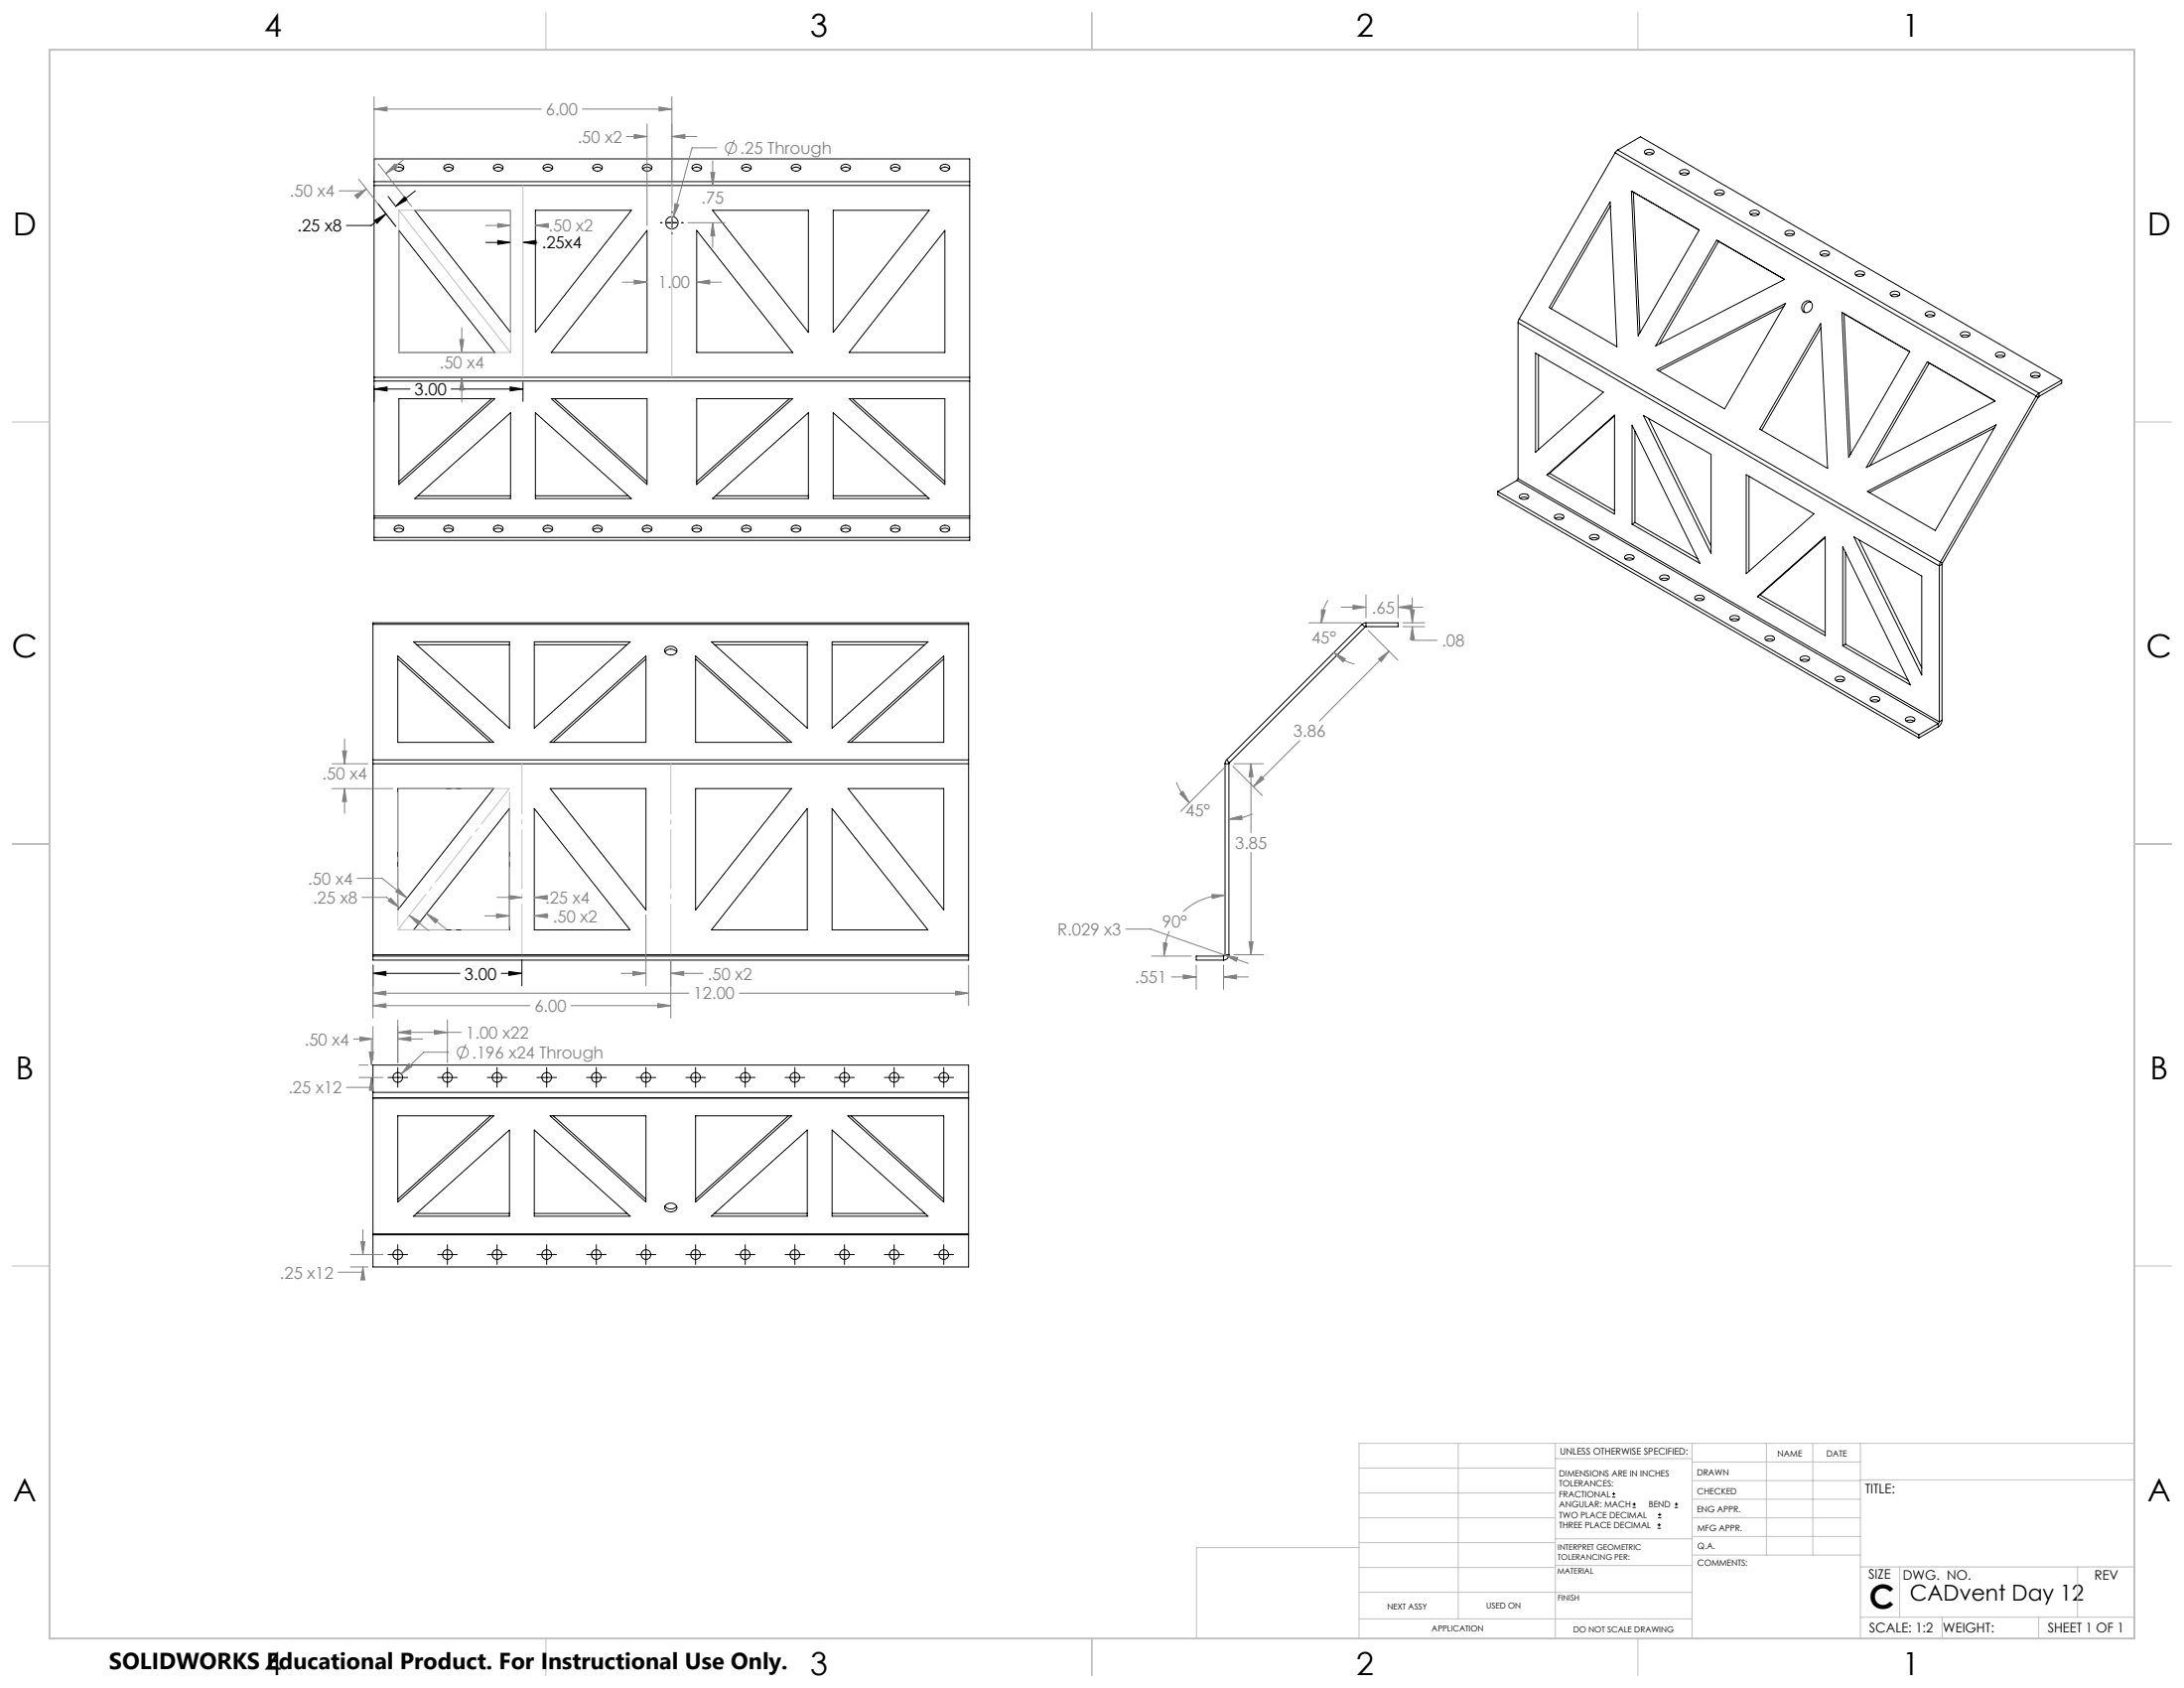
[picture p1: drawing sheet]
<svg xmlns="http://www.w3.org/2000/svg" width="559mm" height="432mm" viewBox="0 0 559 432" stroke-linecap="round" stroke-linejoin="round" font-family="sans-serif">
<g fill="none" stroke="#000" stroke-width=".25">
<path d="M413.2 39.1l-24.5 42.5M413.2 39.1l107.8 62.2M413.9 38.4l-.7 .7M413.9 38.4l107.8 62.2M413.9 38.4l5.8-3.4 107.8 62.2M420.9 38.5a1.49 1.49 0 0 1 2.3 .4 1.47 1.47 0 0 1-2.4 .1zM421 39.3l.7-.3 1.3 .3M95.7 46.5v.9M95.7 46.5v-5.9h152.4v5.9M95.7 47.4v49.1M95.7 47.4h152.4M95.7 46.5h152.4"/>
<path d="M95.8 56.4l2.9-1.7-2.2 2.5zM96.8 52.2l4.5 5.7M98.7 54.7l-3.7 3h-6.4M99.3 50.3l2 2.5M100.9 43.3a1.51 1.51 0 0 1 2.3 0M101.1 42.3a1.28 1.28 0 0 1 1.4-.3 1.28 1.28 0 0 1 .8 1.1 1.36 1.36 0 0 1-1.3 .7 1.36 1.36 0 0 1-1.2-1zM102.1 58.9l24.5 31.3h-24.5zM103.5 50.3l.7 .8-3 1.7zM106.1 53.8h24.5v31.2zM106.3 48.8l-5.1 4M113.6 43.3a1.51 1.51 0 0 1 2.3 0M113.8 42.3a1.28 1.28 0 0 1 1.4-.3 1.28 1.28 0 0 1 .8 1.1 1.36 1.36 0 0 1-1.3 .7 1.36 1.36 0 0 1-1.2-1z"/>
<path d="M126.3 43.3a1.51 1.51 0 0 1 2.3 0M126.5 42.3a1.28 1.28 0 0 1 1.4-.3 1.28 1.28 0 0 1 .8 1.1 1.36 1.36 0 0 1-1.3 .7 1.36 1.36 0 0 1-1.2-1zM137 53.8h24.5l-24.5 31.2zM139 43.3a1.51 1.51 0 0 1 2.3 0M139.2 42.3a1.28 1.28 0 0 1 1.4-.3 1.28 1.28 0 0 1 .8 1.1 1.36 1.36 0 0 1-1.3 .7 1.36 1.36 0 0 1-1.2-1zM151.7 43.3a1.51 1.51 0 0 1 2.3 0M151.9 42.3a1.28 1.28 0 0 1 1.4-.3 1.28 1.28 0 0 1 .8 1.1 1.36 1.36 0 0 1-1.3 .7 1.36 1.36 0 0 1-1.2-1zM164.4 43.3a1.51 1.51 0 0 1 2.3 0M164.6 42.3a1.28 1.28 0 0 1 1.4-.3 1.28 1.28 0 0 1 .8 1.1 1.36 1.36 0 0 1-1.3 .7 1.36 1.36 0 0 1-1.2-1zM165.6 58.9v31.3h-24.6zM169.1 57h.3M170.6 57h2.6"/>
<path d="M171.9 54.1v.3M171.9 55.7v2.5M171.9 59.5v.3M174.4 57h.4M177.1 43.3a1.51 1.51 0 0 1 2.3 0M177.3 42.3a1.28 1.28 0 0 1 1.4-.3 1.28 1.28 0 0 1 .8 1.1 1.36 1.36 0 0 1-1.3 .7 1.36 1.36 0 0 1-1.2-1zM178.3 58.9l24.5 31.3h-24.5zM182.3 53.8h24.5v31.2zM189.8 43.3a1.51 1.51 0 0 1 2.3 0M190 42.3a1.28 1.28 0 0 1 1.4-.3 1.28 1.28 0 0 1 .8 1.1 1.36 1.36 0 0 1-1.3 .7 1.36 1.36 0 0 1-1.2-1zM202.5 43.3a1.51 1.51 0 0 1 2.3 0M202.7 42.3a1.28 1.28 0 0 1 1.4-.3 1.28 1.28 0 0 1 .8 1.1 1.36 1.36 0 0 1-1.3 .7 1.36 1.36 0 0 1-1.2-1z"/>
<path d="M213.2 53.8h24.5l-24.5 31.2zM215.2 43.3a1.51 1.51 0 0 1 2.3 0M215.4 42.3a1.28 1.28 0 0 1 1.4-.3 1.28 1.28 0 0 1 .8 1.1 1.36 1.36 0 0 1-1.3 .7 1.36 1.36 0 0 1-1.2-1zM227.9 43.3a1.51 1.51 0 0 1 2.3 0M228.1 42.3a1.28 1.28 0 0 1 1.4-.3 1.28 1.28 0 0 1 .8 1.1 1.36 1.36 0 0 1-1.3 .7 1.36 1.36 0 0 1-1.2-1zM240.6 43.3a1.51 1.51 0 0 1 2.3 0M240.8 42.3a1.28 1.28 0 0 1 1.4-.3 1.28 1.28 0 0 1 .8 1.1 1.36 1.36 0 0 1-1.3 .7 1.36 1.36 0 0 1-1.2-1zM241.8 58.9v31.3h-24.6zM248.1 46.5v.9M248.1 47.4v49.1M412 51.6l1.7 37.1-17.3-10zM412 52.7l-15.1 26.3"/>
<path d="M417.4 48.9l17.4 9.9-15.7 27.1zM429.9 43.7a1.51 1.51 0 0 1 2.3 .4 1.5 1.5 0 0 1-2.5 .1zM430 44.5l.7-.3 1.3 .3M434.8 58.8l-16.9-9.7 1.7 36M438.9 48.9a1.49 1.49 0 0 1 2.3 .4 1.45 1.45 0 0 1-2.5 .1zM438.9 49.7l.8-.3 1.3 .3M447.9 54.1a1.52 1.52 0 0 1 2.3 .4 1.47 1.47 0 0 1-2.5 0zM447.9 54.9l.8-.3 1.2 .3M456.8 59.3a1.49 1.49 0 0 1 2.3 .4 1.49 1.49 0 0 1-2.4 0zM124.3 62h6.3M127.4 61.5l3.2 .5-3.2 .5zM133.8 62l3.3-.5v1z"/>
<path d="M133.8 62h3.6M439.2 61.5l17.4 10-33 17zM439.2 61.5l.5 .2-15.1 26.3M456.4 78.4l-32 16.5M456.9 60l.8-.2 1.2 .2M461.6 77.3a1.31 1.31 0 0 1 1.9 .1 1.31 1.31 0 0 1-.2 1.9 1.29 1.29 0 0 1-1.8 .5 1.29 1.29 0 0 1-.4-1.8zM463.4 77.3a1.71 1.71 0 0 0-1.7 .8 1.71 1.71 0 0 0 .1 1.8M465.8 64.5a1.52 1.52 0 0 1 2.3 .3 1.49 1.49 0 0 1-2.4 .1zM465.9 65.2l.7-.3 1.3 .3M471.3 79.9l1.7 37.1 15.6-27M471.3 79.9l17.3 10.1M471.3 79.9l.5 .4"/>
<path d="M474.8 69.6a1.49 1.49 0 0 1 2.3 .4 1.49 1.49 0 0 1-2.5 .1zM474.8 70.4l.8-.3 1.3 .3M483.8 74.8a1.52 1.52 0 0 1 2.3 .4 1.49 1.49 0 0 1-2.5 .1zM483.8 75.6l.8-.3 1.3 .3M95.7 96.5v1M95.7 96.5h152.4M95.7 97.5v34.5M95.7 97.5h152.4M95.7 99.5l3.3-.5v1zM95.7 99.5h9.2M115.4 99.5h18.4M130.5 99l3.3 .5-3.3 .5z"/>
<path d="M133.8 97.8v4.9M248.1 96.5v1M248.1 97.5v34.5M388.4 82.5l107.8 62.3M388.4 82.5v39.9M388.7 81.6l-.3 .9M388.7 81.6l107.8 62.2M392.9 90.3l17.3 10-17.3 15.4zM393.6 90.7v24.3M423.9 94.6l33-17-15.6 27zM465.8 82.8l1.8 37-17.3-10zM465.9 83.8l-15.2 26.3"/>
<path d="M471.8 80.3l16.8 9.7M471.8 80.3l1.7 35.9M492.8 80a1.54 1.54 0 0 1 2.3 .4 1.52 1.52 0 0 1-2.5 .1zM492.8 80.8l.8-.3 1.2 .3M493.1 92.6l-15.6 27 33-17M493.1 92.6l17.4 10M493.1 92.6l.5 .3M493.6 92.9l16.9 9.7M493.6 92.9l-15.1 26.2M501.8 85.2a1.49 1.49 0 0 1 2.2 .4 1.49 1.49 0 0 1-2.4 .1zM501.8 86l.8-.3 1.2 .3M510.7 90.4a1.54 1.54 0 0 1 2.3 .4 1.52 1.52 0 0 1-2.5 0z"/>
<path d="M510.8 91.2l.7-.3h.8l.5 .3M519.7 95.6a1.49 1.49 0 0 1 2.3 .4 1.49 1.49 0 0 1-2.5 0zM519.7 96.3l.8-.2h.8l.5 .2M527.5 97.2l-5.8 3.4M527.5 97.2v.8l-5.8 3.4M102.1 102h24.5l-24.5 21.9zM125.8 102l-23.7 21.2M137 105.6l24.5 21.9h-24.5zM141 102h24.6v21.9zM141.9 102l23.7 21.2M178.3 102h24.5l-24.5 21.9zM202 102l-23.7 21.2"/>
<path d="M213.2 105.6l24.5 21.9h-24.5zM217.2 102h24.6v21.9zM218.1 102l23.7 21.2M413.1 106.4l-16.6 14.7M417.6 108.8l17.3 35.3-17.3-10zM418.3 110.2v23.5M420.5 106.3l17.3 9.9v25.4zM421.7 107l16.1 32.7M510.3 109.5l-32 16.5M521 101.3l-24.5 42.5M521 101.3l.5 .3M521.5 101.6l-24.5 42.5"/>
<path d="M521.7 100.6l-.7 .7M521.7 101.4l-.2 .2M521.7 100.6v.8M95.7 132v.5M95.7 132.5v5.7h152.4v-5.7M95.7 132h152.4M95.7 137.5h152.4M95.7 132.5h152.4M100.9 135.6a1.55 1.55 0 0 1 2.3 0M101 134.8a1.35 1.35 0 0 1 2.3 .5 1.39 1.39 0 0 1-1.2 .8 1.39 1.39 0 0 1-1.3-.8zM106.1 127.5l24.5-21.9v21.9zM106.9 126.8h23.7"/>
<path d="M113.6 135.6a1.55 1.55 0 0 1 2.3 0M113.7 134.8a1.35 1.35 0 0 1 2.3 .5 1.39 1.39 0 0 1-1.2 .8 1.39 1.39 0 0 1-1.3-.8zM126.3 135.6a1.55 1.55 0 0 1 2.3 0M126.4 134.8a1.35 1.35 0 0 1 2.3 .5 1.39 1.39 0 0 1-1.2 .8 1.39 1.39 0 0 1-1.3-.8zM137 126.8h23.7M139 135.6a1.55 1.55 0 0 1 2.3 0M139.1 134.8a1.35 1.35 0 0 1 2.3 .5 1.39 1.39 0 0 1-1.2 .8 1.39 1.39 0 0 1-1.3-.8zM151.7 135.6a1.55 1.55 0 0 1 2.3 0M151.8 134.8a1.35 1.35 0 0 1 2.3 .5 1.39 1.39 0 0 1-1.2 .8 1.39 1.39 0 0 1-1.3-.8zM164.4 135.6a1.55 1.55 0 0 1 2.3 0M164.5 134.8a1.35 1.35 0 0 1 2.3 .5 1.39 1.39 0 0 1-1.2 .8 1.39 1.39 0 0 1-1.3-.8zM177.1 135.6a1.55 1.55 0 0 1 2.3 0"/>
<path d="M177.2 134.8a1.35 1.35 0 0 1 2.3 .5 1.39 1.39 0 0 1-1.2 .8 1.39 1.39 0 0 1-1.3-.8zM182.3 127.5l24.5-21.9v21.9zM183.1 126.8h23.7M189.8 135.6a1.55 1.55 0 0 1 2.3 0M189.9 134.8a1.35 1.35 0 0 1 2.3 .5 1.39 1.39 0 0 1-1.2 .8 1.39 1.39 0 0 1-1.3-.8zM202.5 135.6a1.55 1.55 0 0 1 2.3 0M202.6 134.8a1.35 1.35 0 0 1 2.3 .5 1.39 1.39 0 0 1-1.2 .8 1.39 1.39 0 0 1-1.3-.8zM213.2 126.8h23.7M215.2 135.6a1.55 1.55 0 0 1 2.3 0M215.3 134.8a1.35 1.35 0 0 1 2.3 .5 1.39 1.39 0 0 1-1.2 .8 1.39 1.39 0 0 1-1.3-.8zM227.9 135.6a1.55 1.55 0 0 1 2.3 0M228 134.8a1.35 1.35 0 0 1 2.3 .5 1.39 1.39 0 0 1-1.2 .8 1.39 1.39 0 0 1-1.3-.8z"/>
<path d="M240.6 135.6a1.55 1.55 0 0 1 2.3 0M240.7 134.8a1.35 1.35 0 0 1 2.3 .5 1.39 1.39 0 0 1-1.2 .8 1.39 1.39 0 0 1-1.3-.8zM248.1 132v.5M383.2 125.7v.9l107.8 62.2M383.2 125.7l107.8 62.3M388.2 122.9l-5 2.8M388.2 122.9l107.7 62.2M388.4 122.4l-.2 .5M388.4 122.4l107.8 62.2M388.8 126.8a1.54 1.54 0 0 1 2.4 .2 1.16 1.16 0 0 1-1.6 .7 .76 .76 0 0 1-.8-.9zM388.9 127.5l1-.4 1 .4M395.8 121.5l17.3-15.3v25.3z"/>
<path d="M396.5 121.1l-.7 .4M396.5 121.1l16.6 9.6M397.8 132a1.58 1.58 0 0 1 2.4 .2 1.38 1.38 0 0 1-1.3 .7 1.38 1.38 0 0 1-1.2-.7zM397.9 132.6l1-.3 1 .3M406.9 137.8l.9-.3 1.1 .3M407 136.9l.6-.2 .8 .1a.63 .63 0 0 1 .6 .3 .63 .63 0 0 1 0 .7 1.46 1.46 0 0 1-2.4-.4zM418.3 133.7l16.1 9.2M418.3 133.7l-.7 .4M446.8 121.4l17.3 10-17.3 15.4zM447.5 121.8v24.3M467 137.5l-16.6 14.7M471.5 139.9l17.3 35.3-17.3-10z"/>
<path d="M474.3 137.3l17.4 10.1v25.3zM475.6 138.1l16.1 32.7M477.8 125.7l33-17-15.6 27zM95.4 159.7v-.4h152.4v.4M95.4 159.7v34.7M95.4 159.7h152.4M247.8 159.7v34.7M348.5 159.7l-34.7 34.7M348.5 159.7l.8 .7M349.5 159.3l-1 .4M349.5 159.3h8.2v1h-8.2M349.5 159.3v1"/>
<path d="M415.7 142.3a1.61 1.61 0 0 1 2.4 .2 1.37 1.37 0 0 1-1.2 .8 1.37 1.37 0 0 1-1.3-.7zM415.9 143l.9-.3 1.1 .3M424.7 147.5a1.61 1.61 0 0 1 2.4 .2 1.4 1.4 0 0 1-1.2 .8 1.4 1.4 0 0 1-1.3-.8zM424.9 148.2l.9-.3 1.1 .3M433.7 152.7a1.64 1.64 0 0 1 2.4 .2 1.41 1.41 0 0 1-2.5 .3zM433.8 153.4l1-.3 1.1 .3M442.7 157.9a1.65 1.65 0 0 1 2.4 .1 1.37 1.37 0 0 1-1.2 .9 1.37 1.37 0 0 1-1.3-.8zM442.8 158.6l1-.3 1.1 .3M449.7 152.6l17.3-15.3v25.3zM450.4 152.2l-.7 .4M450.4 152.2l16.6 9.6M472.2 141.3v23.5"/>
<path d="M496.2 144.8v39.8M496.5 143.8l-.3 1M496.5 143.8l.5 .3M496.9 144.4l-.7 .4M496.9 144.4v39.8M497 144.1l-.1 .3M101.8 167.8l24.5 22.1h-24.5zM101.8 168.6l23.7 21.3M105.8 164.2h24.6v22.1zM106.6 164.9h23.8M136.7 164.2h24.6l-24.6 22.1zM136.7 164.9h23.7"/>
<path d="M165.3 168.6l-23.8 21.3M170.1 166.8a1.92 1.92 0 0 1 3 0M170.4 165.7a1.69 1.69 0 0 1 2.8 .9 1.8 1.8 0 0 1-3.2 0v-.3zM178 167.8l24.5 22.1h-24.5zM178 168.6l23.7 21.3M182 164.2h24.6v22.1zM182.8 164.9h23.8M212.9 164.2h24.6l-24.6 22.1zM212.9 164.9h23.7M241.5 168.6l-23.8 21.3M349.3 160.4l-34.8 34.7M349.5 160.3l-.2 .1"/>
<path d="M451.6 163.1a1.64 1.64 0 0 1 2.4 .1 1.39 1.39 0 0 1-2.4 .3zM451.8 163.8l1-.4 1 .4M460.6 168.2a1.65 1.65 0 0 1 2.4 .2 1.37 1.37 0 0 1-1.2 .8 1.37 1.37 0 0 1-1.2-.7zM460.8 168.9l.9-.3 1.1 .3M469.6 173.4a1.54 1.54 0 0 1 2.4 .2 1.37 1.37 0 0 1-2.4 .3zM469.8 174.1l.9-.3 1.1 .3M472.2 164.8l-.7 .4M472.2 164.8l16 9.3M478.7 179.3l1-.3 1.1 .3M478.8 178.4a1.36 1.36 0 0 1 2.2 .6 1.5 1.5 0 0 1-2.5-.1zM95.4 194.4v1M95.4 195.4v48.8"/>
<path d="M95.4 195.4h152.4M95.4 194.4h152.4M140.7 189.9l24.6-22.1v22.1zM216.9 189.9l24.6-22.1v22.1zM247.8 194.4v1M247.8 195.4v48.8M313.4 195.4h1M313.4 195.4v48.8M313.8 194.4l-.3 .4-.1 .6M313.8 194.4l.7 .7M314.4 195.4v48.8M314.5 195.1l-.1 .3"/>
<path d="M487.6 183.8a1.58 1.58 0 0 1 2.4 .2 1.4 1.4 0 0 1-1.3 .8 1.4 1.4 0 0 1-1.2-.8zM487.7 184.5l1-.3 1 .3M491 188v.8M495.9 185.9l-4.9 2.9M495.9 185.1l-4.9 2.9M495.9 185.1v.8M496.2 184.6l-.3 .5M496.9 184.2a2.02 2.02 0 0 1-1 1.7M496.9 184.2l-.7 .4M101.8 201.7h24.5l-24.5 31.1zM130.4 206.8v31.1h-24.6zM136.7 206.8l24.5 31.1h-24.5z"/>
<path d="M140.8 201.7h24.5v31.1zM178 201.7h24.5l-24.5 31.1zM206.6 206.8v31.1h-24.6zM212.9 206.8l24.5 31.1h-24.5zM217 201.7h24.5v31.1zM95.4 244.2v.4M95.4 249l3.3-.5v1zM95.4 244.6v1h152.4v-1M95.4 246.9v5.3M95.4 244.6h152.4M95.4 244.2h152.4M95.4 249h22.3"/>
<path d="M128.2 249h5.3M130.2 248.5l3.3 .5-3.3 .5zM133.5 245.5v6.7M247.8 244.2v.4M313.1 244.6h-7v1h7M313.1 244.6v1M313.4 244.2l-.3 .4M313.4 244.2h1M314.4 244.2a1.38 1.38 0 0 1-1.3 1.4M95.4 279.4v1.4M95.4 279.4v-6.9h152.4v6.9M95.4 279.4h152.4"/>
<path d="M99.3 275.6h5M101.8 273.1v5M112 275.6h5M114.5 273.1v5M124.7 275.6h5M127.2 273.1v5M137.4 275.6h5M139.9 273.1v5M150.1 275.6h5M152.6 273.1v5M162.8 275.6h5M165.3 273.1v5"/>
<path d="M175.5 275.6h5M178 273.1v5M188.2 275.6h5M190.7 273.1v5M200.9 275.6h5M203.4 273.1v5M213.6 275.6h5M216.1 273.1v5M226.3 275.6h5M228.8 273.1v5M239 275.6h5M241.5 273.1v5"/>
<path d="M247.8 279.4v1.4M95.4 280.8v.1M95.4 280.9v34.7M95.4 280.8h152.4M95.4 280.9h152.4M101.8 285.4h24.5l-24.5 22.1zM125.5 285.4l-23.7 21.4M136.7 289.1l24.6 22h-24.6zM140.7 285.4h24.6v22.1zM141.5 285.4l23.8 21.4M178 285.4h24.5l-24.5 22.1zM201.7 285.4l-23.7 21.4"/>
<path d="M212.9 289.1l24.6 22h-24.6zM216.9 285.4h24.6v22.1zM217.7 285.4l23.8 21.4M247.8 280.8v.1M247.8 280.9v34.7M95.4 315.6v.3M95.4 315.9v8.2h152.4v-8.2M95.4 315.6h152.4M95.4 315.9h152.4M101.8 318.4v5.1M105.8 311.1l24.6-22v22zM106.6 310.4h23.8"/>
<path d="M114.5 318.4v5.1M127.2 318.4v5.1M136.7 310.4h23.7M139.9 318.4v5.1M152.6 318.4v5.1M165.3 318.4v5.1M170.1 308.5a1.92 1.92 0 0 0 3 0M170.4 308.2a1.69 1.69 0 0 1 2.8 .8 1.68 1.68 0 0 1-1.7 1 1.68 1.68 0 0 1-1.5-1.3zM178 318.4v5.1M182 311.1l24.6-22v22zM182.8 310.4h23.8M190.7 318.4v5.1"/>
<path d="M203.4 318.4v5.1M212.9 310.4h23.7M216.1 318.4v5.1M228.8 318.4v5.1M241.5 318.4v5.1M247.8 315.6v.3M99.3 320.9h5M112 320.9h5M124.7 320.9h5M137.4 320.9h5M150.1 320.9h5M162.8 320.9h5"/>
<path d="M175.5 320.9h5M188.2 320.9h5M200.9 320.9h5M213.6 320.9h5M226.3 320.9h5M239 320.9h5M412.5 383h.8M412.5 382.1h.8M412.9 381.7v.9M417.7 385.6h.8M417.7 384.8h.8M418.1 384.4v.8"/>
<path d="M424.1 390.9h.8M424.1 390.1h.8M424.2 388.3h.9M424.2 387.5h.9M424.5 389.7v.8M424.6 387v.9M428.5 385.6h.8M428.5 384.8h.8M428.9 384.4v.8"/>
<circle cx="171.9" cy="57" r="1.59"/>
<circle cx="101.8" cy="275.6" r="1.25"/>
<circle cx="114.5" cy="275.6" r="1.25"/>
<circle cx="127.2" cy="275.6" r="1.25"/>
<circle cx="139.9" cy="275.6" r="1.25"/>
<circle cx="152.6" cy="275.6" r="1.25"/>
<circle cx="165.3" cy="275.6" r="1.25"/>
<circle cx="178" cy="275.6" r="1.25"/>
<circle cx="190.7" cy="275.6" r="1.25"/>
<circle cx="203.4" cy="275.6" r="1.25"/>
<circle cx="216.1" cy="275.6" r="1.25"/>
<circle cx="228.8" cy="275.6" r="1.25"/>
<circle cx="241.5" cy="275.6" r="1.25"/>
<circle cx="101.8" cy="320.9" r="1.25"/>
<circle cx="114.5" cy="320.9" r="1.25"/>
<circle cx="127.2" cy="320.9" r="1.25"/>
<circle cx="139.9" cy="320.9" r="1.25"/>
<circle cx="152.6" cy="320.9" r="1.25"/>
<circle cx="165.3" cy="320.9" r="1.25"/>
<circle cx="178" cy="320.9" r="1.25"/>
<circle cx="190.7" cy="320.9" r="1.25"/>
<circle cx="203.4" cy="320.9" r="1.25"/>
<circle cx="216.1" cy="320.9" r="1.25"/>
<circle cx="228.8" cy="320.9" r="1.25"/>
<circle cx="241.5" cy="320.9" r="1.25"/>
</g>
<g fill="none" stroke="#808080" stroke-width=".25">
<path d="M95.7 27.9l3.3-.5v1zM95.7 24.7v20.5M95.7 27.9h42.8M149 27.9h22.9M160.3 34.9h5.3M162.3 34.4l3.3 .5-3.3 .5zM165.6 31.8v25.9M168.6 27.4l3.3 .5-3.3 .5zM171.9 34.9l3.3-.5v1zM171.9 24.7v28.1M171.9 34.9h6.4M183.4 37.8h-6.3l-4.8 17.7"/>
<path d="M187.9 35.8l-1.7 4.1M90.8 50l2.9-1.7-2.3 2.5zM91.8 45.8l9.5 12.1M93.7 48.3l-.6 .5h-6.4M96.8 41.9l8.5 10.9M101 41.9l.6 .9-2.9 1.6zM103.7 40.5l-5 3.9M124.3 57.7h6.3M127.4 57.2l3.2 .5-3.2 .5zM137 57.7l3.3-.5v1zM137 57.7h2.1M172.7 52.1l1 .3-1.4 3.1z"/>
<path d="M176 57h9.5M181.9 44.1h1l-.5 3.3zM182.4 57l.5 3.3h-1zM182.4 41.1v6.3M182.4 57v6.3M159.2 72.2h6.4M162.3 71.6l3.3 .6-3.3 .5zM178.3 72.2l3.3-.6v1.1zM178.3 72.2h6.3M117.7 86.9h.9l-.5 3.3zM118.1 96.5l.5 3.3h-.9zM118.1 83.8v6.4"/>
<path d="M118.1 96.5v6.4M334.9 159.3h13.3M338.1 156l1 .1-1 3.2zM339.8 153.5l-1.2 2.6-.5 3.2M343.1 155.3h6.4M346.2 154.8l3.3 .5-3.3 .6zM349.5 152.2v5.8M357.7 152.2v5.8M357.7 155.3h6.4M357.7 155.3l3.3-.5v1.1zM359 159.3h5.5M360.9 156h1l-.5 3.3z"/>
<path d="M361.4 153v6.3M341.3 166.9l2.9 1.6-.6 .8zM341.3 166.9l2.2 1.8 1.3 .6 1.8 .6M350.1 161.3l7.5 7.5M352.7 168.6l2.7-2-2 2.7zM355.4 166.6l-17.8 17.8M359 160.3h5.5M361.4 160.3l.5 3.3h-1zM361.4 160.3v3.5h6.3M85 195.4h9.2M87.6 192.1h1.1l-.5 3.3zM88.2 189v6.4"/>
<path d="M313.7 196l-11.6 11.6M315.5 196l7.5 7.5M315.7 195.4h7.6M320.1 195.4l.5 3.3h-1zM320.1 195.4v17.6M322.7 198.6l.7 .7-2.7 2zM332.5 189.5l-11.8 11.8M85 201.7h15.5M88.2 201.7l.5 3.3h-1.1zM88.2 201.7v6.4M301 200.1l1.2 2.6 2.1 2.7M301.9 203.1l.7-.7 1.7 3z"/>
<path d="M314.4 209.5l3.3-.8 .1 1zM320.1 218.1v26.1M320.5 208.2l-1.1 .4a13.1 13.1 0 0 1-5 .9M91.4 224.7h6.4l6.3 5M92.6 229.6h6.4l3.2 2.6M99.9 229.7l2.3 2.5-2.9-1.7zM101.9 227.3l2.2 2.4-2.9-1.6zM104.7 234.1l2.9 1.7-.6 .8zM104.7 234.1l5 4M109.1 233.7l2.9 1.6-.6 .8zM109.1 233.7l5 3.9M124 234.3h6.4"/>
<path d="M127 233.8l3.4 .5-3.4 .5zM127.2 229.6h6.3M130.2 229.1l3.3 .5-3.3 .5zM136.7 234.3l3.3-.5v1zM136.7 229.6l3.3-.5v1zM136.7 229.6h1.6M136.7 234.3h3.6M165.3 234v18.2M288 237.7h6.4l19 6.6M299.2 238.3l-.5 1.1a15.3 15.3 0 0 0-.9 5.2M310.1 228.8l3.3 .2-3.2 .8zM313.4 229a15.6 15.6 0 0 0-10.7 4.2"/>
<path d="M95.4 257.2l3.3-.4v1zM95.4 257.2h40.2M95.4 246.9v13.5M95.4 254.1h80.9M95.4 254.1l3.3-.6v1.1zM146.1 257.2h25.5M158.9 249h6.4M162 248.5l3.3 .5-3.3 .5zM168.3 256.8l3.3 .4-3.3 .6zM171.6 249l3.3-.5v1zM171.6 245.5v14.9M171.6 249h8.3"/>
<path d="M189.2 254.1h58.6M244.5 253.5l3.3 .6-3.3 .5zM247.8 246.9v10.3M294.6 244.6h10.2M297.7 241.2l1 .1-.9 3.3zM299.7 249.9h6.4M302.8 249.4l3.3 .5-3.3 .5zM306.1 246.9v6.2M313.1 249.9l3.3-.5v1zM313.1 246.9v6.2M313.1 249.9h6.3M313.4 244.3l6 2.2"/>
<path d="M313.4 244.3l3.3 .7-.4 .9zM315.7 244.2h7.6M319.6 240.9h1l-.5 3.3zM90.5 265.8h4.9M91.9 275.6h6.1M91.9 272.5h2.3M92.1 265.3l3.3 .5-3.3 .5zM94.5 269.1h1l-.5 3.4zM95 275.6l.5 3.3h-1zM95 275.6v2.6h-6.3M95 266.1v6.4M95.4 262.6v8.6"/>
<path d="M101.8 265.8l3.3-.5v1zM101.8 264.1l3.3-.5v1zM101.8 260.9v10.9M101.8 265.8h6.3M101.8 264.1h16.2M104.7 272.1l.7 .7-2.7 1.9zM111.2 263.6l3.3 .5-3.3 .5zM114.5 260.9v10.9M114.8 269.2h-6.4l-5.7 5.5M119.2 267.2l-1.6 4M92.4 317.6h.9l-.4 3.3zM92.9 314.6v6.3"/>
<path d="M89.7 320.9h8.3M89.7 324.1h4.5M92.9 324.1v1.3h-6.4M92.9 324.1l.4 3.3h-.9z"/>
<circle cx="187" cy="37.9" r="1.41"/>
<circle cx="118.4" cy="269.2" r="1.4"/>
</g>
<path d="M133.5 195.4v48.8M171.6 195.4v48.8" fill="none" stroke="#c0c0c0" stroke-width=".25" stroke-dasharray="15.2 1.3 1.3 1.3" stroke-dashoffset="2.2" stroke-linecap="butt"/>
<path d="M101.8 201.7h28.6M101.8 237.8h28.6" fill="none" stroke="#c0c0c0" stroke-width=".25" stroke-dasharray="15.2 1.3 1.3 1.3" stroke-dashoffset="2.9" stroke-linecap="butt"/>
<path d="M101.8 201.7v36.1M130.4 201.7v36.1" fill="none" stroke="#c0c0c0" stroke-width=".25" stroke-dasharray="15.2 1.3 1.3 1.3" stroke-dashoffset="-.9" stroke-linecap="butt"/>
<path d="M130.4 201.7l-28.6 36.1" fill="none" stroke="#c0c0c0" stroke-width=".25" stroke-dasharray="15.2 1.3 1.3 1.3" stroke-dashoffset="3.6" stroke-linecap="butt"/>
<g fill="none" stroke="#c0c0c0" stroke-width=".25">
<path d="M139.7 3.2v9.5M279.4 3.2v9.5M419.1 3.2v9.5M102.1 53.8v36.4h28.5M102.1 53.8h28.5v36.4M102.1 53.8l28.5 36.4M133.8 47.4v49.1M171.9 47.4v49.1M3.1 107.9h9.6M546.1 107.9h9.5M3.1 215.9h9.6M546.1 215.9h9.5"/>
<path d="M3.1 323.8h9.6M546.1 323.8h9.5M347.7 375.6h50.3M373.1 369.2v44.9M398 369.2v49.9M398 373.1h34.9M432.9 369.2v49.9M432.9 378.7h43.1M432.9 374h43.1M451.9 369.2v28.6M463.8 369.2v28.6M476 369.2v49.9"/>
<path d="M476 378.6h70.1M546.1 369.2h-198.4v49.9M347.7 394.6h50.3M347.7 388.3h50.3M347.7 381.9h50.3M347.7 395.9h-41.6v23.2M398 393.6h35M432.9 383.5h43.1M432.9 388.3h43.1M432.9 393h43.1M433 397.8h43M139.7 419.1v9.6"/>
<path d="M279.4 419.1v9.6M347.7 414.1h85.2M347.7 401h50.3M347.7 407.3h50.3M398 407.4h34.9M398 400.5h35M419.1 419.1v9.6M476 413.7h70.1M476 400.8h70.1M486.1 400.8v12.9M496.9 413.7v5.4M521.6 413.7v5.4"/>
<path d="M531.6 400.8v12.9"/>
</g>
<path d="M12.7 12.7h533.4v406.4h-533.4z" fill="none" stroke="#c0c0c0" stroke-width=".5"/>
<path d="M87.6 192.1h1.1l-.5 3.3zM88.2 201.7l.5 3.3h-1.1zM101.9 227.3l2.2 2.4-2.9-1.6zM109.1 233.7l2.9 1.6-.6 .8zM95.4 254.1l3.3-.6v1.1zM244.5 253.5l3.3 .6-3.3 .5zM95 275.6l.5 3.3h-1zM94.5 269.1h1l-.5 3.4zM101.8 265.8l3.3-.5v1zM92.1 265.3l3.3 .5-3.3 .5zM104.7 272.1l-2 2.6 2.7-1.9zM101.8 264.1l3.3-.5v1zM111.2 263.6l3.3 .5-3.3 .5zM92.4 317.6h.9l-.4 3.3zM92.9 324.1l.4 3.3h-.9zM302.8 249.4l3.3 .5-3.3 .5zM313.1 249.9l3.3-.5v1zM320.1 195.4l.5 3.3h-1zM319.6 240.9h1l-.5 3.3zM322.7 198.6l.7 .7-2.7 2zM352.7 168.6l2.7-2-2 2.7zM346.2 154.8l3.3 .5-3.3 .6zM357.7 155.3l3.3-.5v1.1zM310.1 228.8l3.3 .2-3.2 .8zM297.7 241.2l1 .1-.9 3.3zM301.9 203.1l.7-.7 1.7 3zM314.4 209.5l3.3-.8 .1 1zM338.1 156l1 .1-1 3.2zM341.3 166.9l2.9 1.6-.6 .8zM360.9 156h1l-.5 3.3zM361.4 160.3l.5 3.3h-1zM313.4 244.3l2.9 1.6 .4-.9zM118.1 96.5l.5 3.3h-.9zM117.7 86.9h.9l-.5 3.3zM90.8 50l2.9-1.7-2.3 2.5zM101 41.9l.6 .9-2.9 1.6zM162.3 71.6l3.3 .6-3.3 .5zM178.3 72.2l3.3-.6v1.1zM172.7 52.1l-.4 3.4 1.4-3.1zM162.3 34.4l3.3 .5-3.3 .5zM171.9 34.9l3.3-.5v1zM181.9 44.1h1l-.5 3.3zM182.4 57l.5 3.3h-1z" fill="#808080"/>
<path d="M130.2 248.5l3.3 .5-3.3 .5zM95.4 249l3.3-.5v1zM130.5 99l3.3 .5-3.3 .5zM95.7 99.5l3.3-.5v1zM103.5 50.3l.7 .8-3 1.7zM95.8 56.4l2.9-1.7-2.2 2.5zM127.4 61.5l3.2 .5-3.2 .5zM133.8 62l3.3-.5v1z" fill="#000"/>
<path d="M104.7 234.1l2.9 1.7-.6 .8zM99.9 229.7l2.3 2.5-2.9-1.7zM162 248.5l3.3 .5-3.3 .5zM171.6 249l3.3-.5v1zM127 233.8l3.4 .5-3.4 .5zM136.7 234.3l3.3-.5v1zM130.2 229.1l3.3 .5-3.3 .5zM136.7 229.6l3.3-.5v1zM168.3 256.8l3.3 .4-3.3 .6zM95.4 257.2l3.3-.4v1zM168.6 27.4l3.3 .5-3.3 .5zM95.7 27.9l3.3-.5v1zM127.4 57.2l3.2 .5-3.2 .5zM137 57.7l3.3-.5v1z" fill="#808080"/>
<text font-size="8.5" x="478.3" y="411.4">C</text>
<g font-size="8.1">
<text x="67.6" y="9.3">4</text>
<text x="207.3" y="9.3">3</text>
<text x="347" y="9.3">2</text>
<text x="486.7" y="9.3">1</text>
<text x="3.3" y="60.1">D</text>
<text x="549.4" y="60.1">D</text>
<text x="3" y="168">C</text>
<text x="549.1" y="168">C</text>
<text x="4" y="276">B</text>
<text x="550.1" y="276">B</text>
<text x="3.3" y="383.9">A</text>
<text x="549.4" y="383.9">A</text>
<text x="67.6" y="428.4">4</text>
<text x="207.3" y="428.4">3</text>
<text x="347" y="428.4">2</text>
<text x="486.7" y="428.4">1</text>
</g>
<text font-size="5.9" x="27.9" y="427">SOLIDWORKS Educational Product. For Instructional Use Only.</text>
<text font-size="5.6" x="488.6" y="409.6">CADvent Day 12</text>
<g font-size="4.2" fill="#808080">
<text x="139.6" y="29.5">6.00</text>
<text x="147.8" y="36.5">.50 x2</text>
<text x="189.4" y="39.4">.25 Through</text>
<text x="74.2" y="50.4">.50 x4</text>
<text x="179.4" y="52.1">.75</text>
<text x="140.3" y="59.3">.50 x2</text>
<text x="168.4" y="73.8">1.00</text>
<text x="112.5" y="94.2">.50 x4</text>
<text x="351" y="156.9">.65</text>
<text x="335.6" y="164.5">45°</text>
<text x="368.9" y="165.4">.08</text>
<text x="331" y="188.5">3.86</text>
<text x="82.5" y="199.3">.50 x4</text>
<text x="303.3" y="208.7">45°</text>
<text x="316" y="217.1">3.85</text>
<text x="78.8" y="226.3">.50 x4</text>
<text x="80" y="231.1">.25 x8</text>
<text x="139.5" y="231.1">.25 x4</text>
<text x="141.4" y="235.9">.50 x2</text>
<text x="270.6" y="239.2">R.029 x3</text>
<text x="297.4" y="237.3">90°</text>
<text x="181.1" y="250.6">.50 x2</text>
<text x="290.3" y="251.5">.551</text>
<text x="177.5" y="255.6">12.00</text>
<text x="136.8" y="258.8">6.00</text>
<text x="77.9" y="267.4">.50 x4</text>
<text x="119.2" y="265.7">1.00 x22</text>
<text x="120.8" y="270.7">.196 x24 Through</text>
<text x="73.7" y="279.8">.25 x12</text>
<text x="71.6" y="327">.25 x12</text>
</g>
<g font-size="4.2">
<text x="76.1" y="59.3">.25 x8</text>
<text x="138.6" y="63.6">.25x4</text>
<text x="106.1" y="101.1">3.00</text>
<text x="118.9" y="250.6">3.00</text>
</g>
<g font-size="3.4">
<text x="477.2" y="381.9">TITLE:</text>
<text x="478.1" y="404">SIZE</text>
<text x="486.9" y="404">DWG. NO.</text>
<text x="535.9" y="404.1">REV</text>
<text x="478.2" y="417.6">SCALE: 1:2</text>
<text x="497.1" y="417.7">WEIGHT:</text>
<text x="523.9" y="417.6">SHEET 1 OF 1</text>
</g>
<text font-size="2.4" x="399.2" y="372.1">UNLESS OTHERWISE SPECIFIED:</text>
<g font-size="2.2">
<text x="398.9" y="377.7">DIMENSIONS ARE IN INCHES</text>
<text x="434.2" y="377.3">DRAWN</text>
<text x="454.8" y="372.5">NAME</text>
<text x="467.3" y="372.6">DATE</text>
<text x="398.9" y="380.3">TOLERANCES:</text>
<text x="398.9" y="383">FRACTIONAL</text>
<text x="434.3" y="382.2">CHECKED</text>
<text x="398.9" y="385.6">ANGULAR: MACH</text>
<text x="398.9" y="388.3">TWO PLACE DECIMAL</text>
<text x="421.9" y="385.6">BEND</text>
<text x="434.2" y="386.9">ENG APPR.</text>
<text x="398.9" y="390.9">THREE PLACE DECIMAL</text>
<text x="434.3" y="391.6">MFG APPR.</text>
<text x="434.3" y="396.3">Q.A.</text>
<text x="434.3" y="400.5">COMMENTS:</text>
</g>
<g font-size="2.1">
<text x="354.9" y="411.6">NEXT ASSY</text>
<text x="380.3" y="411.6">USED ON</text>
<text x="366.3" y="417.4">APPLICATION</text>
<text x="402.5" y="417.5">DO NOT SCALE DRAWING</text>
</g>
<g font-size="2">
<text x="398.6" y="396.5">INTERPRET GEOMETRIC</text>
<text x="398.6" y="399">TOLERANCING PER:</text>
<text x="398.5" y="402.6">MATERIAL</text>
<text x="398.5" y="409.4">FINISH</text>
</g>
</svg>
